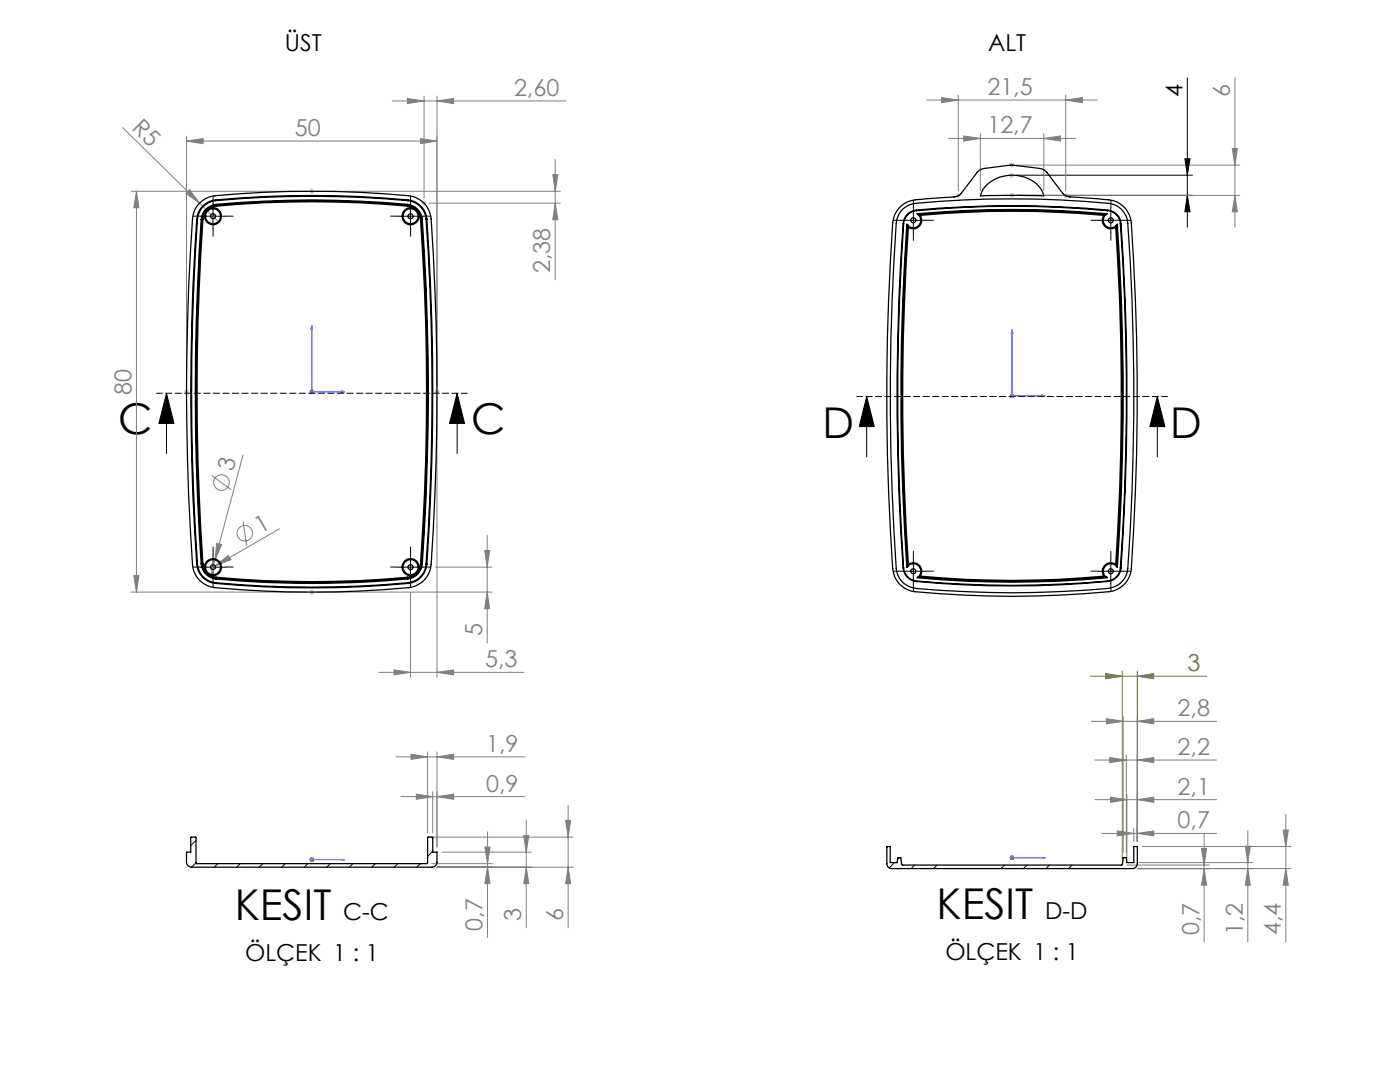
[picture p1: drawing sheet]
<svg xmlns="http://www.w3.org/2000/svg" width="279mm" height="216mm" viewBox="0 0 279 216" stroke-linecap="round" stroke-linejoin="round" font-family="sans-serif">
<g fill="none" stroke="#808080" stroke-width=".2">
<path d="M81.3 19.6l3.3 .5-3.3 .6zM84.6 19.2v20.3M87.2 19.2v58M184.9 20h34.1M187.9 19.5l3.3 .5-3.3 .5zM191.2 19v19.1M212.7 20l3.3-.5v1zM212.7 19v19.1M246.5 15.6v29.7M24.5 25.5l18.9 18.5M26.2 38.2h35M27.2 38.2l.5 3.3h-1z"/>
<path d="M27.2 38.2v79.9M37.2 28.2l3.3-.5v1zM37.2 27.2v50M37.2 28.2h50M37.8 37.9l2 2.6-2.7-1.9zM63.2 38.2h48.6M78.3 20.1h34.6M83.9 27.7l3.3 .5-3.3 .5zM87.2 20.1l3.3-.5v1.1zM110.3 34.9h1l-.5 3.3zM110.8 31.8v24M189.3 27.6h25.4"/>
<path d="M192.3 27.1l3.4 .5-3.4 .6zM195.7 26.6v11.5M202.9 32.9h44.5M203 39h44.4M208.3 27.6l3.3-.5v1.1zM208.3 26.6v11.5M245.9 29.6h1l-.4 3.3zM246.5 39l.4 3.3h-1zM85.6 40.5h26.2M110.8 40.5l.5 3.4h-1zM61.7 78.2h1M61.9 77.8l.7 .7"/>
<path d="M62.2 77.6v1.1M62.6 77.8l-.7 .7M87.2 79.2v55.9M201.5 79h1M201.6 78.6l.7 .7M202 78.5v1M202.3 78.6l-.7 .7M42.3 94.9l3.8 2.8M48.5 90.8l-6.4 23.8M26.2 118.1h35M26.7 114.9h1l-.5 3.2zM42.9 112.9l2.6-2.1 .6 .9z"/>
<path d="M42.9 112.9l-.8 .5M43.3 108.4l.9 .3-1.3 3zM48.5 104l.7 4.8M55.8 105.5l-12.9 7.4M63.2 118.1h35M81.9 118.2v16.9M86.9 113.2h11.3M96.7 109.9h1l-.5 3.3zM97.2 118.1l.5 3.4h-1zM97.2 106.8v21.5M75.6 134.2h28.9M78.6 133.7l3.3 .5-3.3 .5z"/>
<path d="M87.2 134.2l3.3-.5v1zM79 151h25.8M80 159h24.8M82 150.5l3.3 .5-3.3 .5zM83.1 158.5l3.3 .5-3.3 .5zM85.3 150v16.2M86.4 158v8.2M87.2 159l3.3-.5v1zM87.2 151l3.3-.5v1zM87.2 150v19M217.8 143.9h25M218.4 151.7h24.4"/>
<path d="M218.5 159.6h24.3M220.8 143.4l3.4 .5-3.4 .5zM221.5 151.2l3.3 .5-3.3 .5zM221.6 159.1l3.3 .5-3.3 .5zM224.2 142.9v27.2M224.8 150.7v19.4M224.9 158.6v12.5M227 159.6l3.3-.5v1zM227 151.7l3.3-.5v1zM227 143.9l3.3-.5v1zM227 142.9v25M61.7 171.5h1"/>
<path d="M61.9 171.2l.7 .7M62.2 171v1M62.6 171.2l-.7 .7M86.1 172.3h12.2M86.5 167h27.9M87.2 173h27.2M88.2 170h17.8M96.8 169h1l-.5 3.3zM97.3 173l.5 3.3h-1zM97.3 166v21M104.5 166.7h1l-.5 3.3zM105 173l.5 3.3h-1z"/>
<path d="M105 163.7v21.4M112.9 163.7h1l-.5 3.3zM113.4 173l.5 3.3h-1zM113.4 160.7v24.4M201.5 171.1h1M201.6 170.8l.7 .7M202 170.6v1M202.3 170.8l-.7 .7M219.9 166.3h22.9M223 165.8l3.3 .5-3.3 .5zM224.8 172.6h16.5M226.3 165.3v2.6"/>
<path d="M227 166.3l3.3-.5v1zM227 173.3h30.6M227.3 172.1h22.7M228 168.9h29.6M239.8 169.3h1l-.5 3.3zM240.3 166.3v21.6M240.3 173.3l.5 3.3h-1zM248.5 168.8h1l-.5 3.3zM249 165.8v22.1M249 173.3l.5 3.3h-1zM256.1 165.6h1l-.5 3.3zM256.6 173.3l.5 3.3h-1z"/>
<path d="M256.6 162.6v25.3"/>
<circle cx="44.2" cy="96.3" r="1.55"/>
<circle cx="48.9" cy="106.4" r="1.55"/>
</g>
<g fill="none" stroke="#000" stroke-width=".2">
<path d="M237 15.6v29.7M202.9 35h35.1M203 39h35M236.5 31.7h1l-.5 3.3zM237 39l.5 3.3h-1zM40 43.1h5M42.5 40.6v5M79.4 43.1h5M81.9 40.6v5M179.8 44h4.9M182.3 41.5v5M219.2 44h5"/>
<path d="M221.7 41.5v5M33.2 78.5l1.5 6h-3zM33.2 78.5v12M91.2 78.5l1.5 6h-3zM91.2 78.5v12M173 79.1l1.5 6h-3zM173 79.1v12.1M231 79.1l1.5 6h-3zM231 79.1v12.1M40 113.2h5M42.5 110.7v5M79.4 113.2h5"/>
<path d="M81.9 110.7v5M179.8 114h4.9M182.3 111.5v5M219.2 114h5M221.7 111.5v5"/>
</g>
<g fill="none" stroke="#c0c0c0" stroke-width=".2">
<path d="M61.7 38.2h1M61.9 37.8l.7 .7M62.2 37.6v1.1M62.6 37.8l-.7 .7M190.7 39.1h1M190.9 38.7l.7 .7M191.2 38.6v1M191.6 38.7l-.7 .7M201.4 32.9h1M201.4 35h1M201.5 39h1M201.5 32.6l.7 .7"/>
<path d="M201.5 34.6l.7 .7M201.6 38.6l.7 .7M201.9 32.4v1M201.9 34.5v1M202 38.5v1M202.2 32.6l-.7 .7M202.2 34.6l-.7 .7M202.3 38.6l-.7 .7M212.2 39.1h1M212.3 38.7l.7 .7M212.7 38.6v1M213 38.7l-.7 .7"/>
<path d="M84.1 40.5h1M84.3 40.2l.7 .7M84.6 40v1M85 40.2l-.7 .7M36.7 78.2h1M36.9 77.8l.7 .7M37.2 77.6v1.1M37.6 77.8l-.7 .7M86.7 78.2h1M86.9 77.8l.7 .7M87.2 77.6v1.1M87.6 77.8l-.7 .7"/>
<path d="M61.7 118.1h1M61.9 117.8l.7 .7M62.2 117.7v1M62.6 117.8l-.7 .7"/>
</g>
<g fill="none" stroke="#00f" stroke-width=".2">
<path d="M62.2 65v13.2h6.6M62.2 65l.2 .7h-.3zM68.2 78l.6 .2-.6 .1zM202 65.8v13.2h6.6M202 65.8l.1 .7h-.3zM207.9 78.8l.7 .2-.7 .1zM62.1 171.5h.3zM62.2 171.5h.1M62.2 171.5h6.6M68.8 171.5h-.6h.6M201.8 171.1h.3zM202 171.1h.1"/>
<path d="M202 171.1h6.6M208.6 171.1h-.7h.7"/>
</g>
<path d="M217.6 134.9h23.2M220.7 134.4l3.3 .5-3.3 .5zM224 133.9v37.7M227 134.9l3.3-.5v1zM227 133.9v34" fill="none" stroke="#808000" stroke-width=".2"/>
<g fill="none" stroke="#000" stroke-width=".2" stroke-dasharray="15.2 1.3 1.3 1.3">
<path d="M40 43.1h-1.5M42.5 40.6v-1.5M42.5 45.6v1.5M45 43.1h1.5M79.4 43.1h-1.5M81.9 40.6v-1.5M81.9 45.6v1.5M84.4 43.1h1.5M179.8 44h-1.5M182.3 41.5v-1.5M182.3 46.5v1.5M184.8 44h1.5"/>
<path d="M219.2 44h-1.5M221.7 41.5v-1.5M221.7 46.5v1.5M224.2 44h1.5M40 113.1h-1.5M42.5 110.6v-1.5M42.5 115.6v1.5M45 113.1h1.5M79.4 113.1h-1.5M81.9 110.6v-1.5M81.9 115.6v1.5M84.4 113.1h1.5"/>
<path d="M179.8 114h-1.5M182.3 111.5v-1.5M182.3 116.5v1.5M184.8 114h1.5M219.2 114h-1.5M221.7 111.5v-1.5M221.7 116.5v1.5M224.2 114h1.5"/>
</g>
<path d="M93.2 78.5h-62M233 79.1h-62" fill="none" stroke="#000" stroke-width=".2" stroke-dasharray="1.3 .6" stroke-dashoffset=".1"/>
<g fill="#000">
<path d="M237 39l.5 3.3h-1zM236.5 31.7h1l-.5 3.3z"/>
<path d="M91.2 78.5l1.5 6h-3zM33.2 78.5l1.5 6h-3z"/>
<path d="M231 79.1l1.5 6h-3zM173 79.1l1.5 6h-3z"/>
</g>
<g fill="#808080">
<path d="M212.7 20l3.3-.5v1zM187.9 19.5l3.3 .5-3.3 .5zM87.2 134.2l3.3-.5v1zM78.6 133.7l3.3 .5-3.3 .5z"/>
<path d="M81.3 19.6l3.3 .5-3.3 .6zM87.2 20.1l3.3-.5v1.1z"/>
<path d="M246.5 39l.4 3.3h-1zM245.9 29.6h1l-.4 3.3zM97.2 118.1l.5 3.4h-1zM96.7 109.9h1l-.5 3.3z"/>
<path d="M27.2 38.2l.5 3.3h-1zM26.7 114.9h1l-.5 3.2zM110.3 34.9h1l-.5 3.3zM110.8 40.5l.5 3.4h-1z"/>
<path d="M37.2 28.2l3.3-.5v1zM83.9 27.7l3.3 .5-3.3 .5z"/>
</g>
<g fill="#00f">
<path d="M207.9 78.8l.7 .2-.7 .1zM202 65.8l.1 .7h-.3z"/>
<path d="M68.2 78l.6 .2-.6 .1zM62.2 65l.2 .7h-.3zM68.2 171.5h.6zM62.1 171.5h.3zM68.2 171.5h.6zM62.1 171.5h.3zM207.9 171.1h.7zM201.8 171.1h.3zM207.9 171.1h.7zM201.8 171.1h.3z"/>
</g>
<path d="M220.7 134.4l3.3 .5-3.3 .5zM227 134.9l3.3-.5v1z" fill="#808000"/>
<g fill="#808080">
<path d="M37.8 37.9l2 2.6-2.7-1.9z"/>
<path d="M42.9 112.9l2.6-2.1 .6 .9z"/>
<path d="M43.3 108.4l.9 .3-1.3 3z"/>
<path d="M87.2 151l3.3-.5v1zM82 150.5l3.3 .5-3.3 .5z"/>
<path d="M192.3 27.1l3.4 .5-3.4 .6zM208.3 27.6l3.3-.5v1.1zM83.1 158.5l3.3 .5-3.3 .5zM87.2 159l3.3-.5v1zM223 165.8l3.3 .5-3.3 .5zM227 166.3l3.3-.5v1zM221.6 159.1l3.3 .5-3.3 .5zM227 159.6l3.3-.5v1zM221.5 151.2l3.3 .5-3.3 .5zM227 151.7l3.3-.5v1zM220.8 143.4l3.4 .5-3.4 .5zM227 143.9l3.3-.5v1z"/>
<path d="M97.3 173l.5 3.3h-1zM96.8 169h1l-.5 3.3zM113.4 173l.5 3.3h-1zM112.9 163.7h1l-.5 3.3zM105 173l.5 3.3h-1zM104.5 166.7h1l-.5 3.3zM256.6 173.3l.5 3.3h-1zM256.1 165.6h1l-.5 3.3z"/>
<path d="M248.5 168.8h1l-.5 3.3zM249 173.3l.5 3.3h-1zM239.8 169.3h1l-.5 3.3zM240.3 173.3l.5 3.3h-1z"/>
</g>
<g fill="none" stroke="#000" stroke-width=".25">
<path d="M43 39.9a4.2 4.2 0 0 0-3.7 3.8M43 39.9v.1M43 39.9a209.6 209.6 0 0 1 38.4 0M81.4 39.9a4.2 4.2 0 0 1 3.8 3.8M81.4 39.9v.1M197 36.8a7.6 7.6 0 0 1 10.5 .5l.6 1.2 .2 .6-4.7-.1-7.9 .1a4.3 4.3 0 0 1 1.3-2.3zM39.3 43.7h.1M39.3 43.7a494.3 494.3 0 0 0 0 68.9M39.4 43.7a509.2 509.2 0 0 0 0 68.9M39.8 40.5a5.3 5.3 0 0 1 3.1-1.4 206.7 206.7 0 0 1 39.3 .1 5 5 0 0 1 3.8 4.5 499.3 499.3 0 0 1-.1 69.6 5 5 0 0 1-4.4 4 206.4 206.4 0 0 1-39.2-.1 5 5 0 0 1-3.9-4.6 485.3 485.3 0 0 1 .1-69.6 4.6 4.6 0 0 1 1.3-2.5zM40.1 43.8h.2M40.1 43.8a507.1 507.1 0 0 0 0 68.7"/>
<path d="M40.3 43.8a492.3 492.3 0 0 0 0 68.7M40.3 43.8h.2M40.5 43.8a507.1 507.1 0 0 0 0 68.7M41 42.5l-.5 1.3M41.8 41.6l-.8 .9M41.8 41.6a1.7 1.7 0 0 1 2.4 1.3 1.7 1.7 0 0 1-1.9 1.9 1.7 1.7 0 0 1-1.3-2.3M43 40a4.1 4.1 0 0 0-3.6 3.7M43 40a209.2 209.2 0 0 1 38.4 0M43.1 41a3 3 0 0 0-2.8 2.8M43.1 40.8a3.3 3.3 0 0 0-3 3M43.1 40.8v.2M43.1 41a207.3 207.3 0 0 1 38.2 0"/>
<path d="M43.1 40.8a207.7 207.7 0 0 1 38.3 0M43.1 41v.1M43.1 41.1l-.7 .2-.6 .3M43.1 41.1a206.9 206.9 0 0 1 38.2 0M81.3 41a3.1 3.1 0 0 1 2.8 2.8M81.3 41.1l1.3 .5M81.3 41v.1M81.4 40.8l-.1 .2M81.4 40.8a3.3 3.3 0 0 1 2.9 3M81.4 40a4 4 0 0 1 3.6 3.7M82.6 41.6l.9 .9M82.6 41.6a1.71 1.71 0 0 0-2.4 1.3 1.71 1.71 0 0 0 2 1.9 1.71 1.71 0 0 0 1.3-2.3"/>
<path d="M83.5 42.5l.4 1.3M83.9 43.8h.2M83.9 43.8a492.3 492.3 0 0 1 0 68.7M84.1 43.8h.2M84.1 43.8a492.3 492.3 0 0 1 0 68.7M84.3 43.8a492.3 492.3 0 0 1 0 68.7M85 43.7h.2M85 43.7a494.3 494.3 0 0 1 0 68.9M85.2 43.7a509.2 509.2 0 0 1 0 68.9M179.3 41.6a5.4 5.4 0 0 1 4.4-1.8l6.7-.5a2.09 2.09 0 0 0 1.5-.8l3.1-4.1a1.98 1.98 0 0 1 1.4-.8l5.2-.7 6 .7a1.98 1.98 0 0 1 1.3 .8l3.2 4.1a2.09 2.09 0 0 0 1.4 .8l6.8 .5a5.2 5.2 0 0 1 5.5 4.7 493.2 493.2 0 0 1-.1 69.7 5 5 0 0 1-4.4 3.9 200 200 0 0 1-39.4-.1 5.1 5.1 0 0 1-3.7-4.5 485 485 0 0 1 .1-69.8l.2-.7zM180.2 44.6a486.2 486.2 0 0 0 0 68.7M180.2 44.6l.1 .1"/>
<path d="M180.3 41.6a4.5 4.5 0 0 1 2.4-1 205.3 205.3 0 0 1 39.2 .1 4.3 4.3 0 0 1 3.2 3.9 483.3 483.3 0 0 1-.1 69.5 4.4 4.4 0 0 1-3.8 3.3 201.2 201.2 0 0 1-39.1-.1 4.3 4.3 0 0 1-3.2-3.9 490 490 0 0 1 .1-69.5 4.6 4.6 0 0 1 1.3-2.3zM180.3 44.7a500.4 500.4 0 0 0 0 68.6M181.1 44.9h.1M181.1 44.9a492.1 492.1 0 0 0 0 68.1M181.1 44.9l.2 .5M181.3 45.4a495 495 0 0 0 0 67.2M182.9 42.1a2.8 2.8 0 0 0-2.6 2.6M182.9 41.9a2.92 2.92 0 0 0-2.7 2.7M182.9 42.1a206.9 206.9 0 0 1 38.2 0M182.9 41.9a206.9 206.9 0 0 1 38.2 0M182.9 41.9v.2M183 42.7a212.8 212.8 0 0 1 37.9 0 1.51 1.51 0 0 0-.3 2.3 1.51 1.51 0 0 0 2.4-.3 498.3 498.3 0 0 1 0 68.5 1.5 1.5 0 0 0-2.4-.3 1.5 1.5 0 0 0 .3 2.4 204.3 204.3 0 0 1-37.9 0 1.5 1.5 0 0 0 .3-2.4 1.5 1.5 0 0 0-2.3 .3 498.3 498.3 0 0 1 0-68.5 1.51 1.51 0 0 0 2.3 .3 1.51 1.51 0 0 0-.3-2.3z"/>
<path d="M183.2 42.8a199.8 199.8 0 0 1 37.5 0M183.2 42.8l.5 .2M183.2 42.8h.1M183.7 43a207.4 207.4 0 0 1 36.6 0M183.7 43a1.71 1.71 0 0 1-.2 2.2 1.71 1.71 0 0 1-2.2 .2M220.3 43a1.71 1.71 0 0 0 .2 2.2 1.71 1.71 0 0 0 2.2 .2M220.7 42.8l-.4 .2M220.7 42.8h.1M221.1 42.1a2.72 2.72 0 0 1 2.5 2.6M221.1 41.9a3 3 0 0 1 2.6 2.7M221.1 41.9v.2M222.7 45.4a510.9 510.9 0 0 1 0 67.2"/>
<path d="M222.8 44.9a492.1 492.1 0 0 1 0 68.1M222.8 44.9h.1M222.8 44.9l-.1 .5M223.6 44.7a485.7 485.7 0 0 1 0 68.6M223.7 44.6a500.9 500.9 0 0 1 0 68.7M223.7 44.6l-.1 .1M39.3 112.6a4.2 4.2 0 0 0 3.7 3.8M39.3 112.6h.1M39.4 112.6a4 4 0 0 0 3.6 3.7M40.1 112.5h.2M40.1 112.5a3.3 3.3 0 0 0 3 3M40.3 112.5a3 3 0 0 0 2.8 2.9"/>
<path d="M40.3 112.5h.2M40.5 112.5l.5 1.3M41 113.8l.8 .9M41 113.8a1.7 1.7 0 0 1 1.3-2.3 1.7 1.7 0 0 1 1.9 1.9 1.7 1.7 0 0 1-2.4 1.3M41.8 114.7l.6 .3 .7 .2M43 116.4a209.6 209.6 0 0 0 38.4 0M43 116.3a209.2 209.2 0 0 0 38.4 0M43 116.3v.1M43.1 115.4a199.4 199.4 0 0 0 38.2 0M43.1 115.5a207.7 207.7 0 0 0 38.3 0M43.1 115.4v.1M43.1 115.2a206.9 206.9 0 0 0 38.2 0"/>
<path d="M43.1 115.2v.2M81.3 115.4l.1 .1M81.3 115.2v.2M81.4 116.3v.1M82.6 114.7l-1.3 .5M83.5 113.8l-.9 .9M83.5 113.8a1.7 1.7 0 0 0-1.3-2.3 1.7 1.7 0 0 0-1.9 1.9 1.7 1.7 0 0 0 2.3 1.3M83.9 112.5h.2M83.9 112.5l-.4 1.3M84.1 112.5h.2M84.1 112.5a3.1 3.1 0 0 1-2.8 2.9M84.3 112.5a3.3 3.3 0 0 1-2.9 3"/>
<path d="M85 112.6a4 4 0 0 1-3.6 3.7M85 112.6h.2M85.2 112.6a4.2 4.2 0 0 1-3.8 3.8M180.2 113.3a2.92 2.92 0 0 0 2.7 2.7M180.2 113.3h.1M180.3 113.3a2.88 2.88 0 0 0 2.6 2.6M181.1 113h.1M181.3 112.6l-.2 .4M181.3 112.6a1.7 1.7 0 0 1 2.2 .2 1.7 1.7 0 0 1 .2 2.2M182.9 115.9a206.9 206.9 0 0 0 38.2 0M182.9 116a206.9 206.9 0 0 0 38.2 0M182.9 115.9v.1"/>
<path d="M183.2 115.1h.1M183.2 115.1a208 208 0 0 0 37.5 0M183.7 115l-.5 .1M183.7 115a198.8 198.8 0 0 0 36.6 0M220.3 115l.4 .1M220.7 115.1h.1M221.1 115.9v.1M222.7 112.6a1.69 1.69 0 0 0-2.2 .2 1.69 1.69 0 0 0-.2 2.2M222.7 112.6l.1 .4M222.8 113h.1M223.6 113.3a2.8 2.8 0 0 1-2.5 2.6M223.6 113.3h.1"/>
<path d="M223.7 113.3a3 3 0 0 1-2.6 2.7M38.1 167l1 .1v5.1l.2 .1h45.8l.2-.1 .1-5.2 1 .1v2.9h.8v2a1.01 1.01 0 0 1-1 1h-48.2a1.01 1.01 0 0 1-.8-1v-2h.9zM177 168.9h.7v3.2h1.3l.1-1h.7l.2 1.4 .1 .1h43.8l.3-1.5h.6l.1 1h1.4v-3.2h.7v3.4a.96 .96 0 0 1-1 1h-48a.96 .96 0 0 1-1-1z"/>
<circle cx="42.5" cy="43.1" r=".5"/>
<circle cx="42.5" cy="43.1" r="1.51"/>
<circle cx="81.9" cy="43.1" r=".51"/>
<circle cx="81.9" cy="43.1" r="1.51"/>
<circle cx="182.3" cy="44" r=".5"/>
<circle cx="221.7" cy="44" r=".5"/>
<circle cx="42.5" cy="113.2" r=".5"/>
<circle cx="42.5" cy="113.2" r="1.49"/>
<circle cx="81.9" cy="113.2" r="1.51"/>
<circle cx="81.9" cy="113.2" r=".51"/>
<circle cx="182.3" cy="114" r=".51"/>
<circle cx="221.7" cy="114" r=".5"/>
</g>
<g fill="none" stroke="#000" stroke-width=".2">
<path d="M39.1 167.7l-1 1M39.1 172.2l-.9 .8M43.5 172.3l-.7 .7M47.9 172.3l-.7 .7M52.5 172.3l-.7 .7M56.9 172.3l-.7 .7M61.4 172.3l-.7 .7M65.9 172.3l-.7 .7M70.4 172.3l-.7 .7M74.9 172.3l-.7 .7M79.4 172.3l-.7 .7M83.9 172.3l-.7 .7"/>
<path d="M86.4 169.8l-1.1 1.1M177.2 168.9l-.2 .3M178.5 172.1l-1 1.1M179.5 171.1l-.4 .5M182.5 172.6l-.7 .7M187 172.6l-.7 .7M200.5 172.6l-.7 .7M205 172.6l-.7 .7M209.4 172.6l-.7 .7M214 172.6l-.7 .7"/>
</g>
<g font-size="8.5">
<text x="23.6" y="86.7">C</text>
<text x="94" y="86.7">C</text>
<text x="164.1" y="87.3">D</text>
<text x="233.5" y="87.3">D</text>
<text x="46.9" y="183.6">KESIT</text>
<text x="186.9" y="183.4">KESIT</text>
</g>
<g font-size="4.7">
<text x="56.8" y="10.2">ÜST</text>
<text x="197.2" y="10.2">ALT</text>
<text x="236" y="19.4" transform="rotate(-90 236 19.4)">4</text>
<text x="68.5" y="183.6">C-C</text>
<text x="208.6" y="183.4">D-D</text>
<text x="48.9" y="191.8">ÖLÇEK 1 : 1</text>
<text x="188.7" y="191.6">ÖLÇEK 1 : 1</text>
</g>
<g font-size="4.7" fill="#808080">
<text x="102.6" y="19.1">2,60</text>
<text x="197.1" y="18.9">21,5</text>
<text x="245.4" y="19.4" transform="rotate(-90 245.4 19.4)">6</text>
<text x="26.1" y="25.7" transform="rotate(44 26.1 25.7)">R5</text>
<text x="58.8" y="27.1">50</text>
<text x="197.1" y="26.6">12,7</text>
<text x="109.8" y="54.5" transform="rotate(-90 109.8 54.5)">2,38</text>
<text x="26.2" y="78.7" transform="rotate(-90 26.2 78.7)">80</text>
<text x="46.5" y="94.2" transform="rotate(-75 46.5 94.2)">3</text>
<text x="52" y="106.6" transform="rotate(-30 52 106.6)">1</text>
<text x="96.2" y="127" transform="rotate(-90 96.2 127)">5</text>
<text x="96.8" y="133.1">5,3</text>
<text x="235" y="142.9">2,8</text>
<text x="97" y="150">1,9</text>
<text x="235" y="150.6">2,2</text>
<text x="97" y="157.9">0,9</text>
<text x="235" y="158.5">2,1</text>
<text x="235" y="165.3">0,7</text>
<text x="96.3" y="185.7" transform="rotate(-90 96.3 185.7)">0,7</text>
<text x="104" y="183.8" transform="rotate(-90 104 183.8)">3</text>
<text x="112.4" y="183.8" transform="rotate(-90 112.4 183.8)">6</text>
<text x="239.3" y="186.6" transform="rotate(-90 239.3 186.6)">0,7</text>
<text x="248" y="186.6" transform="rotate(-90 248 186.6)">1,2</text>
<text x="255.6" y="186.6" transform="rotate(-90 255.6 186.6)">4,4</text>
</g>
<text font-size="4.7" fill="#808000" x="237" y="133.9">3</text>
</svg>
